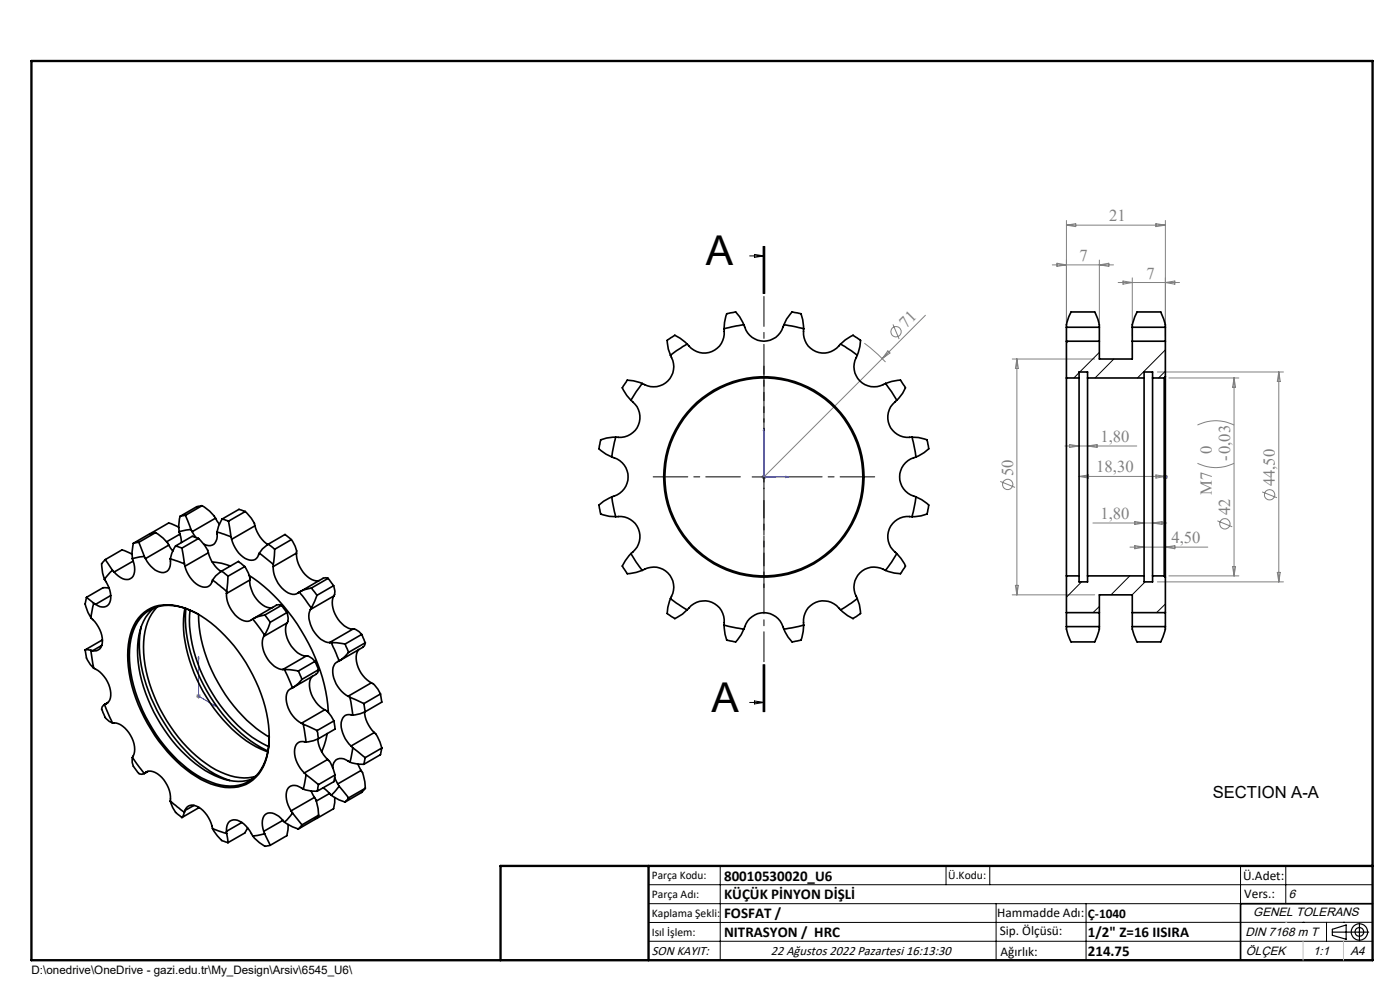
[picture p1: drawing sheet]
<svg xmlns="http://www.w3.org/2000/svg" width="297mm" height="210mm" viewBox="0 0 297 210" stroke-linecap="round" stroke-linejoin="round" font-family="sans-serif">
<g fill="none" stroke="#808080" stroke-width=".21">
<path d="M223.2 56.2h13M224.2 55.8l2 .4-2 .3zM226.2 46.8v74.4M226.2 47.8h21M226.2 47.8l2-.4v.7zM233.2 55.2v13.2M233.2 56.2l2-.4v.7zM237.2 59.9h13M238.2 59.6l2 .3-2 .4zM240.2 58.9v12.5M245.2 47.4l2 .4-2 .3zM247.2 46.8v74.6"/>
<path d="M247.2 59.9l2-.3v.7zM183.4 72.8l2.9 2.4 1.6 1.6M188.3 74.4l.5 .5-1.7 1.2zM189.4 68.8l1.3 3.1M196.3 66.9l-34.6 34.6M214.7 76.2h17.5M215.7 76.2v50M215.7 76.2l.3 2h-.6zM245.5 78.9h26.8M271.3 78.9v44.5M271.3 78.9l.3 2h-.6zM225.9 94.6h15.3"/>
<path d="M226.9 94.3l2 .3-2 .3zM230.7 94.6l2-.3v.6zM248 80.2h14.8M254 98.3a8.6 8.6 0 0 0 7.8 0M254 90.2a8.6 8.6 0 0 1 7.8 0M261.8 80.2v42M261.8 80.2l.3 2h-.6zM161.5 101.2h1.1M161.7 100.8l.7 .7M162.1 100.7v1M212.2 102.1l3.1 1.3M228.9 101.1h18.3"/>
<path d="M228.9 101.1l2-.4v.7zM231.8 110.9h15.7M239.7 116.1h16.5M240.7 115.7l2 .4-2 .3zM240.7 110.6l2 .3-2 .4zM244.5 110.9l2-.3v.7zM245.2 100.7l2 .4-2 .3zM246.7 101.2h1M246.9 100.8l.7 .7M247.2 116.1l2-.4v.7zM247.6 100.8l-.7 .7M258.3 110.5l3.1 1.3"/>
<path d="M267.8 104.3l3.1 1.3M214.7 126.2h17.5M215.4 124.2h.6l-.3 2zM245.5 123.4h26.8M248 122.2h14.8M261.5 120.2h.6l-.3 2zM271 121.4h.6l-.3 2zM41.6 147.7h1M41.8 147.3l.7 .7M42.1 147.2v1M42.5 147.3l-.7 .7"/>
<circle cx="190.1" cy="70.4" r="1.09"/>
<circle cx="213.8" cy="102.8" r="1.09"/>
<circle cx="259.8" cy="111.1" r="1.09"/>
<circle cx="269.3" cy="104.9" r="1.1"/>
</g>
<g fill="none" stroke="#000" stroke-width=".25">
<path d="M282.6 197.7h7.8M282.6 197.1l3-.9v3l-3-.8zM288.4 195.8v3.8M106.2 203.7h185"/>
<circle cx="288.4" cy="197.7" r="1.74"/>
<circle cx="288.4" cy="197.7" r=".93"/>
</g>
<path d="M162.1 90.8v10.4h5.1M162.1 90.8l.1 .5h-.3zM247.2 90.8v.5v-.5M247.2 90.8v10.4M166.7 101l.5 .2-.5 .1zM247.2 101v.3zM247.2 101.2h.1M42.1 139.2l.1 .5-.2-.1zM42.1 139.2v8.5l3.7 2.1M45.4 149.5l.4 .3-.4-.1z" fill="none" stroke="#00f" stroke-width=".21"/>
<path d="M162.1 96.2v-18.5M157.1 101.2h-18.5M162.1 106.2v18.5M167.1 101.2h18.5" fill="none" stroke="#000" stroke-width=".21" stroke-dasharray="15.2 1.3 1.3 1.3" stroke-dashoffset="7.9"/>
<path d="M162.1 52.3v98.7" fill="none" stroke="#000" stroke-width=".21" stroke-dasharray="6.3 1.3 1.3 1.3" stroke-dashoffset="-.5"/>
<g fill="none" stroke="#000" stroke-width=".21">
<path d="M159 54.3h3.1M160.1 54l2 .3-2 .3zM161.9 52.3v10M162.1 52.3v10M162.2 52.3v10M162.1 98.7v5M159.6 101.2h4.9M159 149h3.1M160.1 148.7l2 .3-2 .3zM161.9 141v10M162.1 141v10M162.2 141v10z"/>
<path d="M137.6 187.7h153.6M137.6 191.7h153.6M137.6 199.7h153.6M152.8 183.7v20M200.7 183.7v4M210 183.7v4M211.3 191.7v12M230.4 191.7v12M263.2 183.7v20M272.8 183.7v8M276.4 195.6h.1M281.4 195.6v4.1"/>
<path d="M285 195.6h.1M291.2 195.6l-153.6 .1"/>
</g>
<path d="M291.2 191.7h-28v12" fill="none" stroke="#000" stroke-width=".35"/>
<path d="M6.7 12.9h284.5v190.8h-284.5zM137.6 183.7v20M291.2 183.7h-185v20" fill="none" stroke="#000" stroke-width=".5"/>
<path d="M276.4 199.7v4M285 199.7v4" fill="none" stroke="#c0c0c0" stroke-width=".21"/>
<path d="M272.8 195.6h.1" fill="none" stroke="#c0c0c0" stroke-width=".25"/>
<g fill="#00f">
<path d="M166.7 101l.5 .2-.5 .1zM162.1 90.8l.1 .5h-.3z"/>
<path d="M45.4 149.5l.4 .3-.4-.1zM42.1 139.2l.1 .5-.2-.1z"/>
<path d="M247.2 101v.3zM247.2 90.8v.5zM247.2 101v.3zM247.2 90.8v.5z"/>
</g>
<g fill="none" stroke="#000" stroke-width=".35">
<path d="M142.2 75.3v.1a4.3 4.3 0 0 1-.5 5.4 4.3 4.3 0 0 1-5.5 .5M145.8 73l-3.6 2.3M145.8 73l-1.5-1.3-1.1-.6-.9 .5-.8 .6 .3 1.9 .4 1.2M153.6 69.7v.1a4.3 4.3 0 0 1-2.6 4.8 4.3 4.3 0 0 1-5.2-1.6M157.8 68.9l-.9-1.7-.8-1-1.2 .2a.86 .86 0 0 0-.9 .7l-.4 2.6M157.8 68.9l-4.2 .8M157.8 68.9v.1a4.3 4.3 0 0 0 4.3 3.4 4.3 4.3 0 0 0 4.2-3.5M166.3 68.9l4.2 .8M166.3 68.9l.6-1.2 1.1-1.5 1.2 .2 .7 .2 .4 1.2 .2 1.9M170.5 69.7v.1a4.3 4.3 0 0 0 2.6 4.8 4.3 4.3 0 0 0 5.2-1.6M178.3 73l3.6 2.3M178.3 73l1-.9 1.7-1 .8 .5 .8 .6-.2 1.3-.5 1.8"/>
<path d="M181.9 75.3v.1a4.3 4.3 0 0 0 .5 5.4 4.3 4.3 0 0 0 5.5 .5M226.2 69.4v3M226.2 69.4l.1-1 .9-2.2h5l.2 .4a4.1 4.1 0 0 1 .8 2.5v.3M226.2 69.4h7M226.2 72.4h7M226.2 72.4v7.8M233.2 69.4v3M233.2 72.4v3.8h7v-3.8M240.2 69.4v3M240.2 69.4l.1-1 .9-2.2h5l.7 1.5 .3 1.7M240.2 69.4h7M240.2 72.4h7"/>
<path d="M247.2 69.4v3M247.2 79.9v42.5M247.2 72.4v7.5M247.2 79.9l-.2 .3M129.8 96.9a4.3 4.3 0 0 1 3.4 4.3 4.3 4.3 0 0 1-3.4 4.2M130.6 92.7l-.8 4.2M130.6 92.7l-1.9 .2-1.3 .4-.2 1.2a.91 .91 0 0 0 .3 1.1l1.1 .7 1.2 .6M133.8 84.9h.1a4.3 4.3 0 0 1 1.5 5.3 4.3 4.3 0 0 1-4.8 2.5M136.2 81.3l-2.4 3.6M136.2 81.3l-1.8-.5-1.3-.2-.8 1.2-.3 .5 .3 .5 1.5 2.1M187.9 81.3l2.4 3.6M187.9 81.3l1.2-.4 1.9-.3 .8 1.2 .3 .5-.6 1.1-1.2 1.5"/>
<path d="M190.3 84.9h-.1a4.3 4.3 0 0 0-1.5 5.3 4.3 4.3 0 0 0 4.8 2.5M193.5 92.7l.8 4.2M193.5 92.7l1.3 .1 1.9 .5 .2 1.2 .1 .7-1 .8-1.7 .9M194.3 96.9v.1a4.3 4.3 0 0 0-3.4 4.2 4.3 4.3 0 0 0 3.4 4.2M226.2 80.2v42M226.2 80.2h2.7M228.9 80.2v42M228.9 80.2v-1.3h1.8v1.3M230.7 80.2v42M230.7 80.2h12M242.7 80.2v42M242.7 80.2v-1.3h1.8v1.3"/>
<path d="M244.5 80.2v42M244.5 80.2h2.5M247 80.2v42M22.3 118.7l1.5 2.3M22.3 118.7l-.6 .7a5.9 5.9 0 0 0 .5 3.5M28 117.6l-2.1-.9-3.6 2M28.1 118.5l.2 .5M28.3 119a3 3 0 0 1-.6 3.7 2.51 2.51 0 0 1-3-.9l-.5-.5M28.3 119l-4.1 2.3M28.3 115.2l-.3 1.9 .1 1.4M29.5 115l1.1 3M29.5 115l-1.2 .2"/>
<path d="M30.6 118l-2.5 .5M30.6 118l.3 .5M30.9 118.5a4.8 4.8 0 0 0 3.8 3 2.09 2.09 0 0 0 1.5-2.6l-.1-.3M32.2 113l-.1 .2M32.2 113l.1 .1M33 113a5.6 5.6 0 0 1 2.7 2.3l.1 .3M33 113l-1.2 .2-3.5 2M33 113l-3.5 2M35.8 115.6l.9 1.3M35.8 115.6l-4.9 2.9M36.1 118.6l3 1M37.3 115.8l1.3 .5"/>
<path d="M37.3 115.8l-.9 1.6-.3 1.2M37.9 111.9l-2.1-1-3.6 2.1M38 112.8l.2 .5M38.2 113.3l.3 1.8M38.2 113.3l-2.9 1.6M38.2 109.5l-.3 1.9 .1 1.4M38.6 116.3l.5 3.3M39.1 119.6l.1 .5M39.3 109.3l1.2 3M39.3 109.3l-1.1 .2M40.5 112.3l-2.5 .5M40.5 112.3l.3 .5"/>
<path d="M40.8 112.8l.8 1.2M42.1 114.2a7.8 7.8 0 0 1 2 2.7l.1 .4M42.1 114.2l-1.3-.4-3.5 2M42.1 114.2l-3.5 2.1M42.9 107.3a5.6 5.6 0 0 1 2.6 2.3l.2 .3M42.9 107.3l-1.2 .2-3.5 2M42.9 107.3l-3.6 2M44.2 117.3a7 7 0 0 0 2.7 3.9M44.2 117.3l-5 2.8M45 119.2a12.3 12.3 0 0 1 3.9 .9M45.7 109.9l.8 1.3M45.7 109.9l-4.9 2.9"/>
<path d="M46 112.8l3 1.1M46 112.8v.3a2.48 2.48 0 0 1-1 2.5 2.12 2.12 0 0 1-1.8-.2M47.1 110.1l1.4 .5M47.1 110.1l-.7 1.5-.4 1.2M48.5 110.6l.5 3.3M49 113.9l.1 .5M49.1 114.4a5.9 5.9 0 0 0 3.9 4.4 1.74 1.74 0 0 0 2-1.3v-.1M52 108.5a7.8 7.8 0 0 1 2 2.7l.1 .3M52 108.5l-1.3-.5-3.6 2.1M52 108.5l-3.5 2.1M54.1 111.5a6.8 6.8 0 0 0 2.7 4M54.1 111.5l-5 2.9"/>
<path d="M55 117.4l3 2.3M56.9 115.4l-1.2 1-.7 1M56.9 115.4l1.4 1.1M58 119.7v.5M58.3 116.5l-.3 3.2M61.8 114.5l.8 1.4 .3 1v.4M61.8 114.5l-1.3-1.1-3.6 2M61.8 114.5l-3.5 2M62.9 117.3a6.3 6.3 0 0 0 3.7 5.8h1.1M62.9 117.3l-4.9 2.9M129.8 105.4l.8 4.2M129.8 105.4l-1.7 .9-1 .8 .1 .8 .2 1.1 1.9 .5 1.3 .1"/>
<path d="M130.6 109.6a4.3 4.3 0 0 1 4.8 2.6 4.3 4.3 0 0 1-1.6 5.2M133.8 117.4l2.4 3.6M133.8 117.4l-1.2 1.5-.6 1.2 .3 .4 .8 1.2 1.9-.3 1.2-.4M190.3 117.4l-2.4 3.6M190.3 117.4l.8 1.1 1 1.6-.8 1.2-.3 .4-1.3-.1-1.8-.6M193.5 109.6a4.3 4.3 0 0 0-4.8 2.6 4.3 4.3 0 0 0 1.6 5.2M194.3 105.4l-.8 4.2M194.3 105.4l1.2 .6 1.1 .8a.99 .99 0 0 1 .2 1.3l-.1 .9-1.3 .4-1.9 .2M18.1 137.9l.1 .6a4.6 4.6 0 0 0 1.7 3.2M18.1 137.9l1.2 .1M18.3 126.7l1.6 1.2M18.3 126.7l-.2 1.2a6 6 0 0 0 1.2 3.1"/>
<path d="M19.3 138l.6 3.7M19.3 138h.3M19.3 131a6.6 6.6 0 0 1 2.3 5.9 1.62 1.62 0 0 1-2 1.1M19.9 127.9l-.6 3.1M19.9 127.9l.4 .3M21.6 136.9l-2 1.1M21.7 135.8l-3.6 2.1M22.2 122.9a6.1 6.1 0 0 1 1.1 4.9 1.83 1.83 0 0 1-3 .4M23.1 124.7h-1.2l-3.6 2M23.5 126.3l-3.2 1.9M23.8 121l-1.6 1.9M23.8 121l.4 .3"/>
<path d="M30 130.4a8.2 8.2 0 0 1 8.5-1.6 24.6 24.6 0 0 1 12 9.3 31.6 31.6 0 0 1 6.6 19.4 9.9 9.9 0 0 1-4.9 8.9 10.8 10.8 0 0 1-9.6-1.1 33.2 33.2 0 0 1-14.9-21.2 18.2 18.2 0 0 1 .7-11.4l.4-.8zM30 133a26.1 26.1 0 0 0 2.7 16.4 32.4 32.4 0 0 0 13.9 15.3l2.2 .9M32.7 129a10.2 10.2 0 0 0-3.5 7.8 31.8 31.8 0 0 0 8.3 21.4 22.3 22.3 0 0 0 11.1 7.4 8.5 8.5 0 0 0 5-.4M33.4 128.7a11.3 11.3 0 0 0-3 8.6 32.8 32.8 0 0 0 15.4 26 11.5 11.5 0 0 0 8.4 1.4M39.2 120.1a6 6 0 0 0 3.8 4.4 1.76 1.76 0 0 0 2-1.4l.1-.1M39.2 129a26.4 26.4 0 0 0 3.2 16.4 31.1 31.1 0 0 0 11.9 13l2.5 1.1M39.4 129.1a32.1 32.1 0 0 0 6.9 21.1 28.2 28.2 0 0 0 10.6 9.1M40.3 129.5a29 29 0 0 0 4.8 17.7 27.8 27.8 0 0 0 11.9 11.2M42.1 130.3a32.7 32.7 0 0 0 14.3 25.7l.7 .3M42.2 130.4a11.5 11.5 0 0 0-9.1-1.6 8.5 8.5 0 0 0-5.3 6.8 27 27 0 0 0 3.8 17.7 29.2 29.2 0 0 0 12.3 12.2 9.2 9.2 0 0 0 9.8-.3 11.1 11.1 0 0 0 3.4-9M45.1 123l3 2.4M47 121.1l-1.2 1.1-.7 .8"/>
<path d="M47 121.1l1.4 1.1M48 125.9a6.3 6.3 0 0 0 3.8 5.8 1.55 1.55 0 0 0 1.6-.3l.2-.1M48.1 125.4l-.1 .5M48.4 122.2l-.3 3.2M51.9 120.2l.8 1.4 .3 1v.4M51.9 120.2l-1.3-1.1-3.6 2M51.9 120.2l-3.5 2M52.9 122.1a39.7 39.7 0 0 1 16.5 26l.3 3M53 123a6.1 6.1 0 0 0 4.2 5.9h.6M53 123l-5 2.9M53.6 131.3l2.5 3.4M56 135a5.8 5.8 0 0 0 2.6 6.6l1.4 .4"/>
<path d="M56.1 134.7l-.1 .3M56.2 130.4l-1.6 .4-1 .5M56.2 130.4l1.1 1.6M57.3 132l-1.2 2.7M58 120.2a6 6 0 0 0 4.1 5.9 1.37 1.37 0 0 0 1.3-.4l.1-.1M59.7 128.4l1.2 1.6M59.7 128.4l-1-.1-5 3M59.7 128.4l-3.5 2M60.9 130a1.85 1.85 0 0 1 .1 2l-.1 .1M60.9 130l-3.6 2M60.9 132.1a5.8 5.8 0 0 0 2.7 6.6l1.3 .5M60.9 132.1l-4.9 2.9"/>
<path d="M63.5 125.6l2.5 3.4M64.9 139.2h.4a2.65 2.65 0 0 1 1.5 1.1M64.9 139.2l-4.9 2.8M65.9 129.3a4.8 4.8 0 0 0 .9 4.9l.4 .5a4 4 0 0 0 2.7 1.6M66 129l-.1 .3M66.1 124.7l-1.6 .4-1 .5M66.1 124.7l1.1 1.6M67.2 126.3l-1.2 2.7M69.6 122.7l1.2 1.5M69.6 122.7l-.5-.2-.4 .1-5.1 2.9M69.6 122.7l-3.5 2M69.9 136.3h.4"/>
<path d="M70.3 136.3l1.5 3.4 .1 .5-.1 .1a2.27 2.27 0 0 0-1.1 2.9 6.7 6.7 0 0 0 3.1 4.5M70.3 136.3l2.9 .3M70.8 124.2a1.85 1.85 0 0 1 .1 2.1l-.1 .1M70.8 124.2l-3.6 2.1M70.8 126.4a5.8 5.8 0 0 0 2.7 6.6l1.4 .4M70.8 126.4l-4.9 2.9M73.2 136.6l.7 1.8M74.9 133.4h.3a2.65 2.65 0 0 1 1.5 1.2M74.9 133.4l-5 2.9M76.1 137.8a4.4 4.4 0 0 0 .5 5l.8 1 1.4 1M76.7 134.6l.8 1.7M76.7 134.6l-3.5 2"/>
<path d="M77.5 136.3l-.2 .7-.4 .3-4.9 2.9 1.2-.9 .7-.9M77.5 136.3l-3.6 2.1M136.2 121a4.3 4.3 0 0 1 5.5 .5 4.3 4.3 0 0 1 .5 5.5M142.2 127l3.6 2.4M142.2 127l-.5 1.8-.2 1.3 .8 .6 .9 .5 1.6-.9 1-.9M145.8 129.4v-.1a4.3 4.3 0 0 1 5.3-1.5 4.3 4.3 0 0 1 2.5 4.8M153.6 132.6l4.2 .8M153.6 132.6l.2 1.9 .4 1.3 .7 .2 1.2 .2 1.1-1.6 .6-1.2M157.8 133.4a4.3 4.3 0 0 1 4.3-3.4 4.3 4.3 0 0 1 4.2 3.4M170.5 132.6l-4.2 .8M170.5 132.6l-.4 2.7a1 1 0 0 1-1.1 .7l-1 .2-.8-1.1-.9-1.7M178.3 129.4v-.1a4.3 4.3 0 0 0-5.3-1.5 4.3 4.3 0 0 0-2.5 4.8"/>
<path d="M181.9 127l-3.6 2.4M181.9 127l.4 1.3 .3 1.8-.8 .6-.8 .5-1.2-.6-1.5-1.2M187.9 121a4.3 4.3 0 0 0-5.5 .5 4.3 4.3 0 0 0-.5 5.5M226.2 130v2.9M226.2 132.9l.4 1.7 .6 1.6h5l.9-2.2 .1-1.1M226.2 122.2h2.7M226.2 132.9h7M226.2 130h7M226.2 122.2v7.8M228.9 122.2v1.2h1.8v-1.2M230.7 122.2h12M233.2 130v2.9"/>
<path d="M233.2 130v-3.8h7v3.8M240.2 130v2.9M240.2 132.9l.4 1.7 .6 1.6h5l.9-2.2 .1-1.1M240.2 132.9h7M240.2 130h7M242.7 122.2v1.2h1.8v-1.2M244.5 122.2h2.5M247 122.2l.2 .2M247.2 130v2.9M247.2 122.4v7.6M19.9 141.7a5.9 5.9 0 0 1 3.4 6.8l-.8 .8M22 149.5a1.48 1.48 0 0 0 0 2l.2 .5a2.77 2.77 0 0 0 1.6 1.3"/>
<path d="M22.2 149.5l1.6 3.8M22.5 149.3l-.3 .2M22.8 149.1l-.3 .2M22.9 149l-.7 .5M23.8 153.3h.2a3.2 3.2 0 0 1 3 1.6 5 5 0 0 1 1.2 5.6l-.1 .2M60 142h.4M60.4 142l1.7 3.9-.2 .1a2.01 2.01 0 0 0-1.2 2.4 6.4 6.4 0 0 0 3.3 5M60.4 142l2.9 .3M63.3 142.3l.8 1.8M64 153.4l.3 .2M64.3 153.6l.6 3.8M64.3 153.6l3 1.4"/>
<path d="M64.9 157.4h-.2a1.74 1.74 0 0 0-2.2 2 6.7 6.7 0 0 0 2.1 4.6M66.3 143.5a4.3 4.3 0 0 0 .4 5l.8 1 1.4 1.1M66.8 140.3l.8 1.8M66.8 140.3l-3.5 2M67 143l-4.9 2.9 1.2-.9 .8-.9M67.3 155l.3 1.7M67.4 156.7a6.8 6.8 0 0 0 2.1 4.4M67.6 156.7l-1.1 .4-1.6 .3M67.6 142.1l-.2 .6-.4 .3M67.6 142.1l-3.5 2M68.9 150.6l.4 .1a5.4 5.4 0 0 1 1.5 2.2M68.9 150.6l-4.9 2.8"/>
<path d="M69.4 155.6l-.6 2.5-.6 1.3M70.8 152.9l.3 1.7-3.5 2.1M70.8 152.9l-3.5 2.1M73.8 147.7l.4 .2M74.2 147.9l.6 3.8M74.2 147.9l3 1.4M74.5 158.2l.3 .4M74.8 151.7h-.2a1.75 1.75 0 0 0-2.2 1.5 6.5 6.5 0 0 0 2.1 5M74.8 158.6l-.6 3.1M74.8 158.6l2.7 2.1M77.2 149.3l.3 1.7M77.3 151a6.8 6.8 0 0 0 2.1 4.4"/>
<path d="M77.5 151l-1.1 .4-1.6 .3M78.8 144.8l.3 .2a5.4 5.4 0 0 1 1.6 2.2M78.8 144.8l-5 2.9M79.4 155.4l.3 .3a8 8 0 0 1 1.3 3M79.4 155.4l-4.9 2.8M80.7 147.2l.3 1.7-3.5 2.1M80.7 147.2l-3.5 2.1M81 158.7l-.3 1.4-3.5 2M81 158.7l-3.5 2M28.1 160.7l2.5 3.4M28.1 160.7a4.2 4.2 0 0 0 1.4 3.4l.6 .1 .3-.1M30.9 163.9a2.75 2.75 0 0 1 3.4 1 6 6 0 0 1 1.8 5"/>
<path d="M30.9 163.9l-.3 .2M31.2 163.7l-.3 .2M31.4 163.6l-.8 .5M36.1 169.9l3 2.4M36.1 169.9a4.4 4.4 0 0 0 2 3.1l.5 .4M39.1 172.3l-.5 1.1M39.2 171.9a1.8 1.8 0 0 1 2.9-.7 6.9 6.9 0 0 1 3 4.5M39.2 171.9l-.1 .4M41.2 170.8l-2 1.1M42.2 171.3l-3.6 2.1M45.1 175.7l3 1.1M45.1 175.7a6.8 6.8 0 0 0 2.3 2.7l1 .3"/>
<path d="M48 176.3a1.86 1.86 0 0 1 2.3-2.3 6.5 6.5 0 0 1 3.3 3.2v.1M48 176.3l.1 .5M48.1 176.8l.3 1.9M51.3 174.5l-3.3 1.8M52.5 175.6l-.6 1.1-3.5 2M53.6 177.3a6.5 6.5 0 0 0 2.7 2.2l1-.2M56 176.3l.1 .5M56.1 176.8l-2.5 .5M56.1 176.8l1.2 2.5M60 174l.4 .4M60 174a3.1 3.1 0 0 0-3.5-1.4 3.1 3.1 0 0 0-.5 3.7M60 174l-4 2.3"/>
<path d="M60.4 174.4l1.7 1 1.2 .5M61.1 174.9l-.2 2.4-3.6 2M61.7 172l.4 .5M62.1 172.5l-1.7 1.9M62.1 172.5l2 2.5M64.1 175l-.8 .9M64.3 167.4l-.2-.1a2.74 2.74 0 0 0-2.7-.4 3.5 3.5 0 0 0-.3 3.9l.6 1.2M64.3 167.4l1.8 .4h1.2M64.6 164l.3 .3M64.9 164.3l-.6 3.1M64.9 164.3l2.7 2.1M66 167.8l.7 1.3"/>
<path d="M66.7 169.1l.5 1.1 .4 2.7M66.7 169.1l-5 2.9M67.2 173.5v.1M67.2 173.6h-.2M67.6 166.4l-.3 1.4M67.6 172.9l-.8 .9-3.5 2.1M67.6 172.9l-3.5 2.1M68.5 167.1l1.4 1.2M69.5 161.1l.3 .3a6.2 6.2 0 0 1 1.3 3M69.5 161.1l-4.9 2.9M69.9 168.3l.4 .4M69.9 168.3l-2.8 1.6"/>
<path d="M70.3 168.7l1.6 1 1.3 .4M71 165l.6 1.3M71 169.2v1l-.2 1.3-3.6 2.1M71.1 164.4l-.3 1.4-3.5 2M71.1 164.4l-3.5 2M71.6 166.3l.3 .4M71.9 166.7l-1.6 2M71.9 166.7l2 2.6M73.9 169.3l-.7 .8M74.2 161.7l-.2-.1a2.77 2.77 0 0 0-2.7-.4 2.06 2.06 0 0 0-.7 1.7M74.2 161.7l1.8 .4h1.2M75.9 162.1l.7 1.3"/>
<path d="M76.6 163.4l.5 1.1 .4 2.7M76.6 163.4l-5 2.9M77.5 160.7l-.3 1.4M77.5 167.2l-.8 .9-3.5 2M77.5 167.2l-3.6 2.1"/>
<circle cx="162" cy="101.2" r="21.3"/>
<circle cx="162.1" cy="101.2" r="21"/>
</g>
<path d="M226.6 72.4l-.4 .4M228.9 79l-1.1 1.2M233.2 74.7l-4.1 4.2M236.3 76.2l-4 4M247.2 74.2l-5.9 6M247.2 78.7l-1.4 1.5M229.4 123.4l-3.2 3.3M233.2 128.6l-1.3 1.4M239.7 122.2l-4 4M242.9 123.4l-2.7 2.8M247.2 128.1l-1.8 1.9" fill="none" stroke="#000" stroke-width=".21"/>
<g font-size="8.7">
<text x="149.7" y="56.2">A</text>
<text x="150.9" y="151.1">A</text>
</g>
<g font-size="3.5" fill="#808080">
<text x="235.3" y="46.9">21</text>
<text x="229" y="55.3">7</text>
<text x="243.3" y="59.1">7</text>
<text x="192.2" y="69.9" transform="rotate(-45 192.2 69.9)">71</text>
<text x="233.5" y="93.7">1,80</text>
<text x="214.9" y="101" transform="rotate(-90 214.9 101)">50</text>
<text x="232.6" y="100.2">18,30</text>
<text x="257.1" y="96.3" transform="rotate(-90 257.1 96.3)">0</text>
<text x="261" y="97.9" transform="rotate(-90 261 97.9)">-0,03</text>
<text x="257.1" y="105" transform="rotate(-90 257.1 105)">M7</text>
<text x="270.5" y="103.2" transform="rotate(-90 270.5 103.2)">44,50</text>
<text x="233.5" y="110.1">1,80</text>
<text x="261" y="109.3" transform="rotate(-90 261 109.3)">42</text>
<text x="248.5" y="115.2">4,50</text>
</g>
<text font-size="3.5" x="257.3" y="169.2">SECTION A-A</text>
<g font-size="3.2">
<text x="153.6" y="190.8">KÜÇÜK PİNYON DİŞLİ</text>
<text x="153.6" y="186.8">80010530020_U6</text>
<text x="153.6" y="194.8">FOSFAT /</text>
<text x="153.6" y="198.8">NITRASYON / HRC</text>
<text x="230.8" y="198.7">1/2&quot; Z=16 IISIRA</text>
<text x="230.8" y="202.8">214.75</text>
</g>
<g font-size="2.8">
<text x="263.7" y="186.7">Ü.Adet:</text>
<text x="263.9" y="190.5">Vers.:</text>
<text x="211.5" y="194.5">Hammadde Adı:</text>
<text x="230.8" y="194.7">Ç-1040</text>
<text x="138.3" y="202.6">SON KAYIT:</text>
<text x="163.6" y="202.6">22 Ağustos 2022 Pazartesi 16:13:30</text>
<text x="212.1" y="198.4">Sip. Ölçüsü:</text>
<text x="212.2" y="202.7">Ağırlık:</text>
</g>
<g font-size="2.6">
<text x="273.4" y="190.4">6</text>
<text x="265.9" y="194.4">GENEL TOLERANS</text>
<text x="264.2" y="198.5">DIN 7168 m T</text>
<text x="264.3" y="202.6">ÖLÇEK</text>
<text x="278.5" y="202.6">1:1</text>
<text x="286.5" y="202.6">A4</text>
</g>
<g font-size="2.5">
<text x="138.3" y="186.4">Parça Kodu:</text>
<text x="138.3" y="190.5">Parça Adı:</text>
<text x="201.2" y="186.5">Ü.Kodu:</text>
<text x="138.3" y="194.5">Kaplama Şekli:</text>
<text x="138.3" y="198.6">Isıl İşlem:</text>
<text x="6.7" y="206.7">D:\onedrive\OneDrive - gazi.edu.tr\My_Design\Arsiv\6545_U6\</text>
</g>
</svg>
